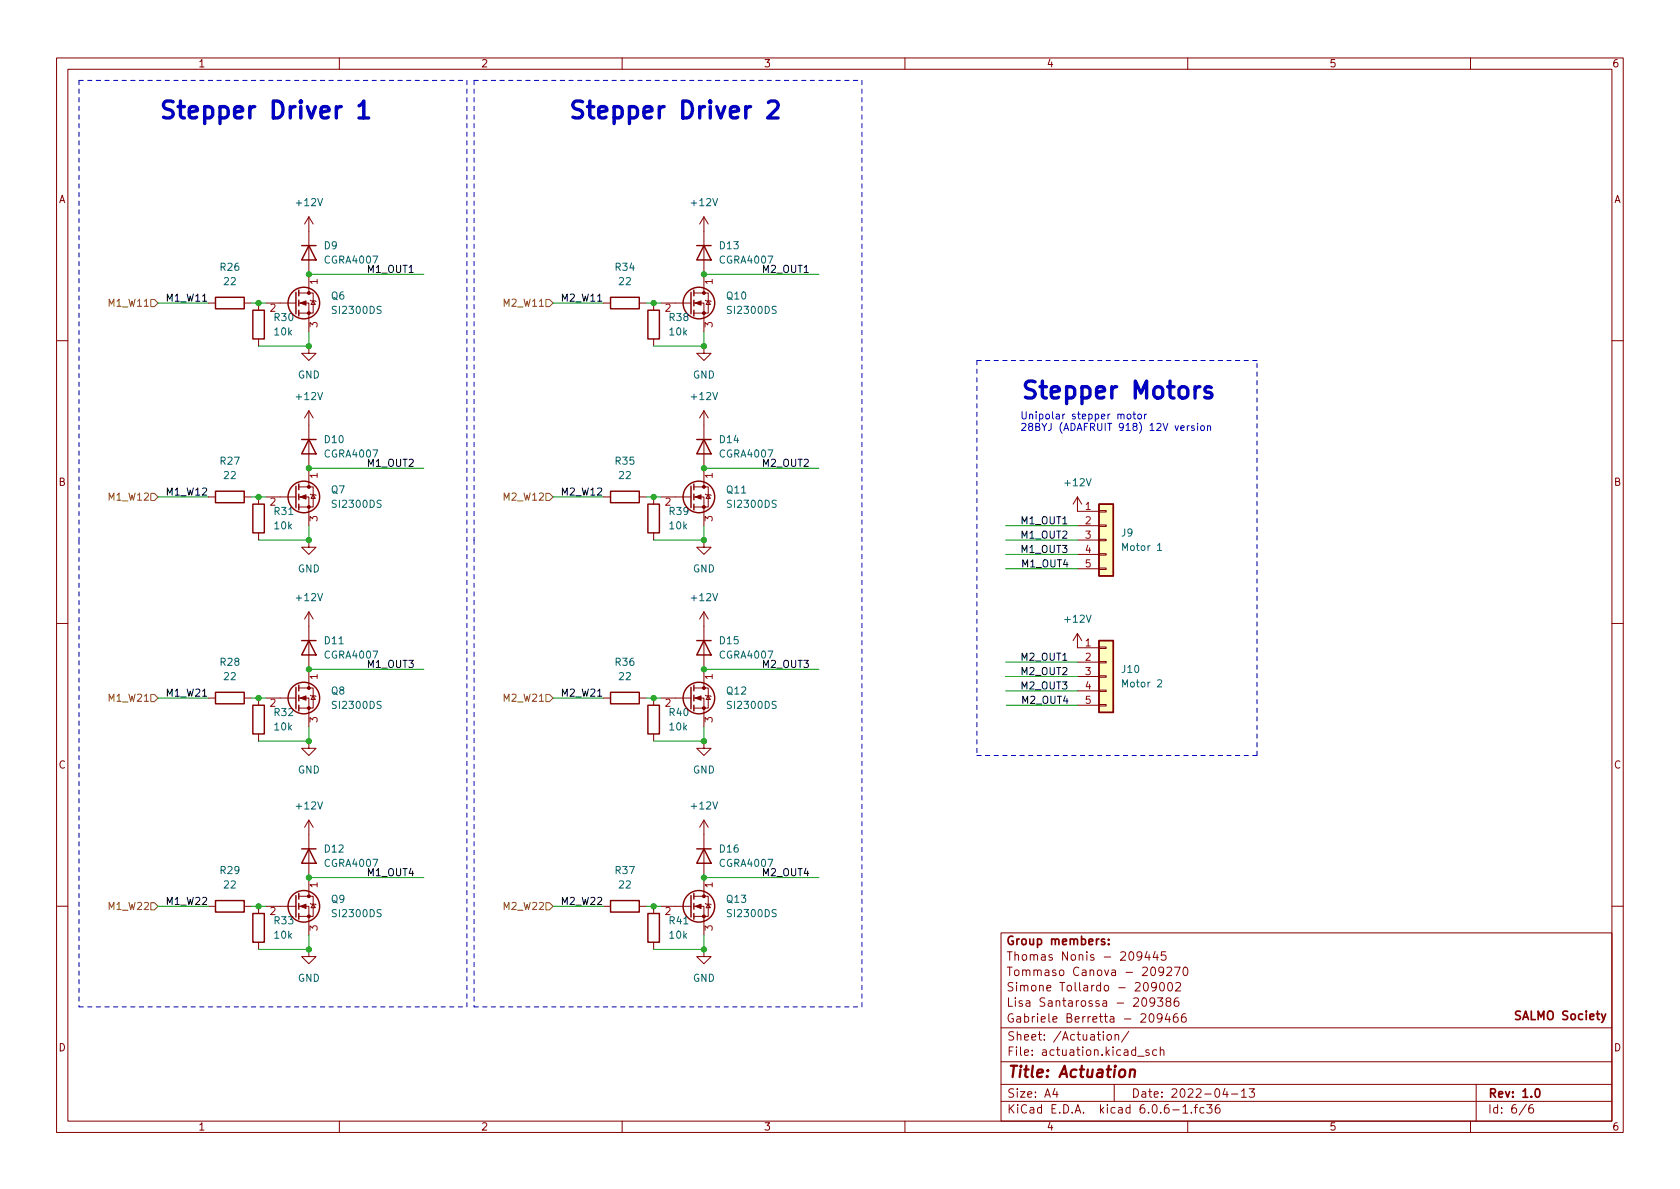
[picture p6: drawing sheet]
<svg xmlns="http://www.w3.org/2000/svg" width="297mm" height="210mm" viewBox="0 0 297 210" stroke-linecap="round" stroke-linejoin="round" font-family="sans-serif">
<g fill="none" stroke="#840000" stroke-width=".18">
<path d="M10 10.2h277v190.1h-277zM12 12.2h273v186.1h-273zM60 10.2v2M110 10.2v2M160 10.2v2M210 10.2v2M260 10.2v2M54.6 38.3v13.5M54.6 38.3l-.8 1.3M54.6 38.3l.8 1.3M124.5 38.3v13.5M124.5 38.3l-.8 1.3"/>
<path d="M124.5 38.3l.7 1.3M36.8 53.6h1.3M43.2 53.6h1.2M45.7 53.6v1.3M45.7 59.9v1.3M47 53.6h5.3M52.8 53.6h1.8v5.1M52.8 51.8h2.6v3.6h-2.6M54.9 53.1l.1 .1h.8l.1 .1M55.4 53.2l.4 .6h-.8zM106.7 53.6h1.2M113 53.6h1.3"/>
<path d="M115.6 53.6v1.3M115.6 59.9v1.3M116.8 53.6h5.4M122.7 53.6h1.8v5.1M122.7 51.8h2.5v3.6h-2.5M124.7 53.1l.1 .1h.8l.1 .1M125.2 53.2l.4 .6h-.8zM10 60.2h2M54.6 61.2v1.3h1.3l-1.3 1.2-1.3-1.2h1.3M54.6 72.6v13.5M54.6 72.6l-.8 1.3M54.6 72.6l.8 1.3"/>
<path d="M124.5 61.2v1.3h1.2l-1.2 1.2-1.3-1.2h1.3M124.5 72.6v13.5M124.5 72.6l-.8 1.3M124.5 72.6l.7 1.3M285 60.2h2M36.8 87.9h1.3M43.2 87.9h1.2M45.7 87.9v1.2M45.7 94.2v1.3M47 87.9h5.3M52.8 87.9h1.8v5.1M52.8 86.1h2.6v3.6h-2.6"/>
<path d="M54.6 95.5v1.3h1.3l-1.3 1.2-1.3-1.2h1.3M54.9 87.4l.1 .1h.8l.1 .1M55.4 87.5l.4 .6h-.8zM106.7 87.9h1.2M113 87.9h1.3M115.6 87.9v1.2M115.6 94.2v1.3M116.8 87.9h5.4M122.7 87.9h1.8v5.1M122.7 86.1h2.5v3.6h-2.5M124.5 95.5v1.3h1.2l-1.2 1.2-1.3-1.2h1.3M124.7 87.4l.1 .1h.8l.1 .1"/>
<path d="M125.2 87.5l.4 .6h-.8zM190.5 87.9v2.5h3.8M190.5 93h3.8M190.5 95.5h3.8M190.5 98h3.8M190.5 87.9l-.8 1.2M190.5 87.9l.8 1.2M194.3 97.9h1.3v.3h-1.3zM194.3 95.4h1.3v.2h-1.3zM194.3 92.8h1.3v.3h-1.3zM194.3 90.3h1.3v.2h-1.3zM10 110.2h2"/>
<path d="M54.6 108.2v13.5M54.6 108.2l-.8 1.3M54.6 108.2l.8 1.3M124.5 108.2v13.5M124.5 108.2l-.8 1.3M124.5 108.2l.7 1.3M190.5 112l-.8 1.3M190.5 112v2.5h3.8M190.5 112l.8 1.3M190.5 117.1h3.8M190.5 119.6h3.8M190.5 100.6h3.8"/>
<path d="M194.3 119.5h1.3v.3h-1.3zM194.3 117h1.3v.2h-1.3zM194.3 114.4h1.3v.3h-1.3zM194.3 100.5h1.3v.2h-1.3zM285 110.2h2M36.8 123.4h1.3M43.2 123.4h1.2M45.7 123.4v1.3M45.7 129.8v1.3M47 123.4h5.3M52.8 123.4h1.8v5.1M52.8 121.7h2.6v3.5h-2.6"/>
<path d="M54.6 131.1v1.2h1.3l-1.3 1.3-1.3-1.3h1.3M54.9 122.9l.1 .2h.8l.1 .1M55.4 123.1l.4 .6h-.8zM106.7 123.4h1.2M113 123.4h1.3M115.6 123.4v1.3M115.6 129.8v1.3M116.8 123.4h5.4M122.7 123.4h1.8v5.1M122.7 121.7h2.5v3.5h-2.5M124.5 131.1v1.2h1.2l-1.2 1.3-1.3-1.3h1.3M124.7 122.9l.1 .2h.8l.1 .1"/>
<path d="M125.2 123.1l.4 .6h-.8zM190.5 122.2h3.8M190.5 124.7h3.8M194.3 124.6h1.3v.2h-1.3zM194.3 122h1.3v.3h-1.3zM52.8 158.5h2.6v3.5h-2.6M54.6 145v13.5M54.6 145l-.8 1.3M54.6 145l.8 1.3M54.9 159.8l.1 .1h.8l.1 .1M55.4 159.9l.4 .6h-.8zM122.7 158.5h2.5v3.5h-2.5"/>
<path d="M124.5 145v13.5M124.5 145l-.8 1.3M124.5 145l.7 1.3M124.7 159.8l.1 .1h.8l.1 .1M125.2 159.9l.4 .6h-.8zM10 160.2h2M36.8 160.3h1.3M43.2 160.3h1.2M45.7 160.3v1.2M45.7 166.6v1.3M47 160.3h5.3M52.8 160.3h1.8v5"/>
<path d="M54.6 167.9v1.3h1.3l-1.3 1.2-1.3-1.2h1.3M106.7 160.3h1.2M113 160.3h1.3M115.6 160.3v1.2M115.6 166.6v1.3M116.8 160.3h5.4M122.7 160.3h1.8v5M124.5 167.9v1.3h1.2l-1.2 1.2-1.3-1.2h1.3M177 165h108v33.3h-108zM201.9 168.9l-.3 .3h-.3l-.3-.3 .2-.5 .4-.1 .2 .1a.99 .99 0 0 1-.3 1.4h-.3M202 176.6l.2-.1a.81 .81 0 0 1 .6 .6 .81 .81 0 0 1-.3 .8l-.1 .1a.81 .81 0 0 1-.4-1.4zM202.3 173.9l.2-.2a.81 .81 0 0 1 .6 .7 .81 .81 0 0 1-.3 .8h-.1a.81 .81 0 0 1-.4-1.3z"/>
<path d="M202.8 168.2l-.3 1.1h.9M203.2 168.8v1M203.3 179.4l.2-.1a.81 .81 0 0 1 .6 .6 .81 .81 0 0 1-.3 .8l-.1 .1a.81 .81 0 0 1-.4-1.4zM204.2 177.1l-.3 .3h-.3l-.3-.3 .2-.6h.4l.2 .1a.99 .99 0 0 1-.4 1.4h-.2M204.2 168.2l-.3 1.1h.9M204.5 174.4l-.3 .3h-.3l-.3-.3 .1-.6 .5-.1 .2 .2a.99 .99 0 0 1-.4 1.3h-.3M204.6 168.8v1M204.7 176.5h.9l-.5 .5 .4 .2v.6l-.2 .2h-.4l-.2-.2M205.2 173.9l.2-.2a.81 .81 0 0 1 .6 .7 .81 .81 0 0 1-.3 .8h-.2a.81 .81 0 0 1-.3-1.3zM205.5 179.9l-.3 .3h-.3l-.3-.3 .1-.6h.5l.2 .1a.99 .99 0 0 1-.4 1.4h-.3M205.7 171.7l-.2 .2h-.5l-.1-.2 .1-.6 .5-.1 .2 .2a.99 .99 0 0 1-.4 1.3h-.3M206.1 168.3h-.7l-.1 .7 .2-.1h.5l.2 .3-.1 .5-.2 .1-.6-.1"/>
<path d="M206.3 171.2l.6-.2 .2 .2 .1 .2-1 1.1h1M206.4 179.2l-.4 1.1h1M206.5 177.1l-.3-.3v-.2l.3-.1h.4l.1 .2v.3l-.7 .2-.1 .2v.4l.3 .2 .4-.1 .1-.2v-.3l-.3-.3M206.6 173.9l.2-.2a.81 .81 0 0 1 .6 .7 .81 .81 0 0 1-.3 .8h-.1a.81 .81 0 0 1-.4-1.3zM206.7 179.8v1M207.7 171h1l-.7 1.5M207.9 173.9l.6-.2 .2 .2v.3l-.9 1h.9M208.2 179.3a.59 .59 0 0 0-.7 .6v.6l.1 .2 .4 .1 .2-.2 .1-.5-.1-.2-.5-.1-.2 .3M208.3 176.5a.59 .59 0 0 0-.7 .6v.6l.1 .2 .5 .1 .2-.2 .1-.5-.2-.2-.4-.1-.3 .3M209.3 171.2l.2-.2a.81 .81 0 0 1 .6 .6 .81 .81 0 0 1-.3 .8l-.1 .1a.81 .81 0 0 1-.4-1.3zM209.6 179.3a.59 .59 0 0 0-.7 .6v.6l.1 .2 .5 .1 .2-.2v-.5l-.1-.2-.4-.1-.3 .3M285 160.2h2"/>
<path d="M60 198.3v2M110 198.3v2M160 198.3v2M177 194.8h108M177 191.8h108M177 187.8h108M177 181.8h108M186.5 192.5l-.4 1h1M186.9 193v1M195.8 183.1l.2-.2 .4 .2 .1 .5-.1 .3h-.4l-.2-.1zM197 191.8v3M197.1 183.1l.3-.2 .3 .1 .1 .9"/>
<path d="M197.1 182.9v1M199.6 182.4l-1.3 1.9M201.1 186.8h1.2M203.1 185.7l-.3-.1-.2 .2v.3l.5 .1v.4h-.5M204.5 185.7l-.4-.1-.3 .3v.4l.1 .3h.6M205.1 185.8l.3-.2 .3 .1 .1 .9M205.1 185.1v1.5M209.1 195.8l.5-.5v1.5M209.1 196.8h.9M210 198.3v2M210.6 196.7v.1M211.1 195.8h.6"/>
<path d="M211.7 195.3l-.3 .2v1.3M212.9 195.9l-.5-.1-.3 .3v.4l.2 .3h.6M213.4 195.3h.9l-.5 .6 .4 .1v.7l-.2 .1h-.4l-.2-.1M215.6 195.3a.59 .59 0 0 0-.7 .7v.5l.1 .3h.4l.2-.1 .1-.5-.1-.2-.5-.1-.2 .3M216.6 192.5l-.4 1h.9M216.9 193v1M217.7 193.5h1.2M219.5 193l.4-.5v1.5M219.5 194h.9M220.9 192.5h.9l-.5 .6 .4 .1v.7l-.2 .1h-.4l-.2-.1M260 198.3v2M261 191.8v6.5"/>
<path d="M269.9 195.3l-1.3 1.9M271 195.3a.6 .6 0 0 0-.7 .7v.5l.1 .3h.5l.2-.1 .1-.5-.2-.2-.4-.1-.3 .3"/>
</g>
<path d="M195.3 166.1l-.4-.1-.2 .3 .1 .2 .5 .1v.4h-.6M196 166.9v.1M196 166.1v.2M268.8 178.9l-.6-.1-.2 .1v.5l.7 .3 .1 .3-.3 .3-.5-.1M271.6 192.6l.2-.1a.82 .82 0 0 1 .6 .7 .82 .82 0 0 1-.3 .8h-.2a.81 .81 0 0 1-.6-.6 .81 .81 0 0 1 .3-.8z" fill="none" stroke="#840000" stroke-width=".3"/>
<path d="M199.8 189.3a.49 .49 0 0 1 .9 .1l-.1 1.1M199.9 189.1l-.2 1.4" fill="none" stroke="#840000" stroke-width=".4"/>
<g fill="none" stroke="#840000" stroke-width=".25">
<path d="M38.1 52.6h5.1v2h-5.1zM44.7 54.9h2v5h-2zM52.3 51.7v3.8M52.8 51.3v1M52.8 53.1v1M52.8 54.9v1M53.3 43.4h2.6M54.6 43.4l1.3 2.6h-2.6zM107.9 52.6h5.1v2h-5.1zM114.6 54.9h2v5h-2zM122.2 51.7v3.8M122.7 51.3v1"/>
<path d="M122.7 53.1v1M122.7 54.9v1M123.2 43.4h2.5M124.5 43.4l1.2 2.6h-2.5zM53.3 77.7h2.6M54.6 77.7l1.3 2.6h-2.6zM123.2 77.7h2.5M124.5 77.7l1.2 2.6h-2.5zM38.1 86.9h5.1v2h-5.1zM44.7 89.1h2v5.1h-2zM52.3 86v3.8M52.8 85.6v1"/>
<path d="M52.8 87.4v1M52.8 89.1v1.1M107.9 86.9h5.1v2h-5.1zM114.6 89.1h2v5.1h-2zM122.2 86v3.8M122.7 85.6v1M122.7 87.4v1M122.7 89.1v1.1M194.3 89.1h2.5v12.7h-2.5zM53.3 113.3h2.6M54.6 113.3l1.3 2.5h-2.6zM123.2 113.3h2.5"/>
<path d="M124.5 113.3l1.2 2.5h-2.5zM194.3 113.3h2.5v12.7h-2.5zM38.1 122.4h5.1v2.1h-5.1zM44.7 124.7h2v5.1h-2zM52.3 121.5v3.8M52.8 121.2v1M52.8 122.9v1M52.8 124.7v1M107.9 122.4h5.1v2.1h-5.1zM114.6 124.7h2v5.1h-2zM122.2 121.5v3.8M122.7 121.2v1"/>
<path d="M122.7 122.9v1M122.7 124.7v1M38.1 159.3h5.1v2h-5.1zM52.3 158.4v3.8M52.8 158v1M52.8 159.8v1M53.3 150.1h2.6M54.6 150.1l1.3 2.5h-2.6zM107.9 159.3h5.1v2h-5.1zM122.2 158.4v3.8M122.7 158v1M122.7 159.8v1"/>
<path d="M123.2 150.1h2.5M124.5 150.1l1.2 2.5h-2.5zM44.7 161.5h2v5.1h-2zM52.8 161.5v1.1M114.6 161.5h2v5.1h-2zM122.7 161.5v1.1"/>
<circle cx="53.7" cy="53.6" r="2.79"/>
<circle cx="123.6" cy="53.6" r="2.79"/>
<circle cx="53.7" cy="87.9" r="2.79"/>
<circle cx="123.6" cy="87.9" r="2.79"/>
<circle cx="53.7" cy="123.4" r="2.79"/>
<circle cx="123.6" cy="123.4" r="2.79"/>
<circle cx="53.7" cy="160.3" r="2.79"/>
<circle cx="123.6" cy="160.3" r="2.79"/>
</g>
<g fill="#840000" stroke="#840000" stroke-width=".18">
<path d="M122.9 53.6l1.1-.4v.8z"/>
<path d="M53.1 87.9l1-.4v.8z"/>
<path d="M53.1 160.3l1-.4v.7z"/>
<path d="M122.9 123.4l1.1-.3v.7z"/>
<path d="M122.9 87.9l1.1-.4v.8z"/>
<path d="M122.9 160.3l1.1-.4v.7z"/>
<path d="M53.1 53.6l1-.4v.8z"/>
<path d="M53.1 123.4l1-.3v.7z"/>
<circle cx="124.5" cy="55.4" r=".25"/>
<circle cx="124.5" cy="51.8" r=".25"/>
<circle cx="54.6" cy="89.7" r=".25"/>
<circle cx="54.6" cy="86.1" r=".25"/>
<circle cx="54.6" cy="162" r=".25"/>
<circle cx="54.6" cy="158.5" r=".25"/>
<circle cx="124.5" cy="125.2" r=".25"/>
<circle cx="124.5" cy="121.7" r=".25"/>
<circle cx="124.5" cy="89.7" r=".25"/>
<circle cx="124.5" cy="86.1" r=".25"/>
<circle cx="124.5" cy="162" r=".25"/>
<circle cx="124.5" cy="158.5" r=".25"/>
<circle cx="54.6" cy="55.4" r=".25"/>
<circle cx="54.6" cy="51.8" r=".25"/>
<circle cx="54.6" cy="125.2" r=".25"/>
<circle cx="54.6" cy="121.7" r=".25"/>
</g>
<g fill="#ffffc2" stroke="#ffffc2" stroke-width=".18">
<path d="M194.3 113.3h2.5v12.7h-2.5z"/>
<path d="M194.3 89.1h2.5v12.7h-2.5z"/>
</g>
<path d="M204.7 96.4l.3-.3v1.2M204.7 97.3h.7M204.7 120.3l.5-.1 .2 .4-.8 .9h.8" fill="none" stroke="#006464" stroke-width=".18"/>
<path d="M26.7 53h.6l.6 .6-.6 .6h-.6zM96.5 53h.7l.6 .6-.6 .6h-.7zM26.7 87.2h.6l.6 .7-.6 .6h-.6zM96.5 87.2h.7l.6 .7-.6 .6h-.7zM26.7 122.8h.6l.6 .6-.6 .7h-.6zM96.5 122.8h.7l.6 .6-.6 .7h-.7zM26.7 159.6h.6l.6 .7-.6 .6h-.6zM96.5 159.6h.7l.6 .7-.6 .6h-.7z" fill="none" stroke="#725600" stroke-width=".18"/>
<path d="M63.5 18.7l.5-.4 .3-.4v3M135.9 18.1l.4-.2h.7a.81 .81 0 0 1 .4 1.2l-1.7 1.8h1.9M63.5 20.9h1.7M214.2 68.5l-.8-.1-.2 .1-.2 .3 .2 .4 1 .3 .1 .3-.1 .4-.3 .2h-.6l-.3-.2" fill="none" stroke="#0000c2" stroke-width=".6"/>
<g fill="none" stroke="#0000c2" stroke-width=".18">
<path d="M199.4 73.3l.3-.1 .3 .3v.3l-.3 .3-.3-.1-.1-.2zM200.3 73.2h.5M200.5 72.8v1.1l.3 .2M201.3 73.3l.3-.1 .2 .3v.3l-.2 .3-.3-.1-.1-.2zM202.4 73.2v.9M202.7 73.2l-.3 .3M209.9 75.3v.8M210.3 75.3l-.4 .2M211.1 75.3h-.3l-.1 .2v.1l.4 .2v.3h-.4M211.7 74.9v.1M211.7 75.3v.8M212.4 75.3h.3l.3 .2v.4l-.3 .2h-.3l-.1-.2z"/>
<path d="M213.5 75.4l.2-.1h.3v.8M213.5 75.3v.8"/>
</g>
<g fill="none" stroke="#0000c2" stroke-width=".18" stroke-dasharray=".8 .8">
<path d="M14 14.2v81.3M14 14.2h68.5M82.5 14.2v163.8M83.8 14.2v81.3M83.8 14.2h68.6M152.4 14.2v163.8M172.7 63.7v69.9M172.7 63.7h49.5M14 95.5v82.5M83.8 95.5v82.5M172.7 133.6h49.5M222.2 133.6v-69.9"/>
<path d="M14 178h68.5M83.8 178h68.6"/>
</g>
<g fill="none" stroke="#009600" stroke-width=".18">
<path d="M27.9 53.6h8.9M44.4 53.6h2.6M54.6 48.5h20.3M54.6 58.7v2.5h-8.9M97.8 53.6h8.9M114.3 53.6h2.5M124.5 48.5h20.3M124.5 58.7v2.5h-8.9M27.9 87.9h8.9M44.4 87.9h2.6M54.6 93v2.5h-8.9M54.6 82.8h20.3"/>
<path d="M97.8 87.9h8.9M114.3 87.9h2.5M124.5 93v2.5h-8.9M124.5 82.8h20.3M177.8 93h12.7M177.8 95.5h12.7M177.8 98h12.7M54.6 118.4h20.3M124.5 118.4h20.3M177.8 100.6h12.7M177.8 119.6h12.7M177.8 117.1h12.7"/>
<path d="M27.9 123.4h8.9M44.4 123.4h2.6M54.6 128.5v2.6h-8.9M97.8 123.4h8.9M114.3 123.4h2.5M124.5 128.5v2.6h-8.9M177.8 122.2h12.7M177.9 124.7h12.6M54.6 155.2h20.3M124.5 155.2h20.3M27.9 160.3h8.9M44.4 160.3h2.6"/>
<path d="M54.6 165.3v2.6h-8.9M97.8 160.3h8.9M114.3 160.3h2.5M124.5 165.3v2.6h-8.9"/>
</g>
<g fill="#009600" stroke="#009600" stroke-width=".18">
<circle cx="115.6" cy="123.4" r=".46"/>
<circle cx="124.5" cy="131.1" r=".46"/>
<circle cx="124.5" cy="118.4" r=".46"/>
<circle cx="124.5" cy="167.9" r=".46"/>
<circle cx="45.7" cy="123.4" r=".46"/>
<circle cx="54.6" cy="131.1" r=".46"/>
<circle cx="45.7" cy="160.3" r=".46"/>
<circle cx="54.6" cy="118.4" r=".46"/>
<circle cx="54.6" cy="95.5" r=".46"/>
<circle cx="54.6" cy="155.2" r=".46"/>
<circle cx="54.6" cy="167.9" r=".46"/>
<circle cx="45.7" cy="87.9" r=".46"/>
<circle cx="124.5" cy="61.2" r=".46"/>
<circle cx="115.6" cy="160.3" r=".46"/>
<circle cx="124.5" cy="155.2" r=".46"/>
<circle cx="124.5" cy="95.5" r=".46"/>
<circle cx="124.5" cy="82.8" r=".46"/>
<circle cx="54.6" cy="82.8" r=".46"/>
<circle cx="54.6" cy="48.5" r=".46"/>
<circle cx="54.6" cy="61.2" r=".46"/>
<circle cx="45.7" cy="53.6" r=".46"/>
<circle cx="115.6" cy="53.6" r=".46"/>
<circle cx="124.5" cy="48.5" r=".46"/>
<circle cx="115.6" cy="87.9" r=".46"/>
</g>
<g font-size="4.2" fill="#0000c2">
<text x="27.9" y="21">Stepper Driver 1</text>
<text x="100.3" y="21">Stepper Driver 2</text>
<text x="180.3" y="70.5">Stepper Motors</text>
</g>
<text font-size="2.8" fill="#840000" x="178" y="190.6">Title: Actuation</text>
<g font-size="2.1" fill="#840000">
<text x="177.7" y="167.1">Group members:</text>
<text x="177.9" y="169.9">Thomas Nonis - 209445</text>
<text x="177.9" y="172.6">Tommaso Canova - 209270</text>
<text x="177.9" y="175.3">Simone Tollardo - 209002</text>
<text x="177.9" y="178">Lisa Santarossa - 209386</text>
<text x="177.9" y="180.8">Gabriele Berretta - 209466</text>
<text x="178" y="184">Sheet: /Actuation/</text>
<text x="268.7" y="180.4">SALMO Society</text>
<text x="178" y="186.7">File: actuation.kicad_sch</text>
<text x="178" y="196.9">KiCad E.D.A. kicad 6.0.6-1.fc36</text>
<text x="178" y="194.1">Size: A4</text>
<text x="200" y="194.1">Date: 2022-04-13</text>
<text x="263" y="194.1">Rev: 1.0</text>
<text x="263" y="196.9">Id: 6/6</text>
</g>
<g font-size="1.8" fill="#840000">
<text x="35" y="11.9">1</text>
<text x="85" y="11.9">2</text>
<text x="135" y="11.9">3</text>
<text x="185" y="11.9">4</text>
<text x="235" y="11.9">5</text>
<text x="285" y="11.9">6</text>
<text x="10.3" y="35.9">A</text>
<text x="285.3" y="35.9">A</text>
<text x="10.3" y="85.9">B</text>
<text x="285.3" y="85.9">B</text>
<text x="10.3" y="135.9">C</text>
<text x="285.3" y="135.9">C</text>
<text x="10.3" y="185.9">D</text>
<text x="285.3" y="185.9">D</text>
<text x="35" y="199.9">1</text>
<text x="85" y="199.9">2</text>
<text x="135" y="199.9">3</text>
<text x="185" y="199.9">4</text>
<text x="235" y="199.9">5</text>
<text x="285" y="199.9">6</text>
</g>
<g font-size="1.8" fill="#006464">
<text x="52.5" y="36.4">+12V</text>
<text x="122.4" y="36.4">+12V</text>
<text x="39" y="47.9">R26</text>
<text x="57.3" y="44.1">D9</text>
<text x="57.5" y="46.6">CGRA4007</text>
<text x="108.9" y="47.9">R34</text>
<text x="127.3" y="44.1">D13</text>
<text x="127.4" y="46.6">CGRA4007</text>
<text x="39.7" y="50.4">22</text>
<text x="58.6" y="53">Q6</text>
<text x="109.5" y="50.4">22</text>
<text x="128.6" y="53">Q10</text>
<text x="48.6" y="56.8">R30</text>
<text x="48.6" y="59.3">10k</text>
<text x="59" y="55.5">SI2300DS</text>
<text x="118.4" y="56.8">R38</text>
<text x="118.4" y="59.3">10k</text>
<text x="128.9" y="55.5">SI2300DS</text>
<text x="52.5" y="70.7">+12V</text>
<text x="52.6" y="66.9">GND</text>
<text x="122.4" y="70.7">+12V</text>
<text x="122.5" y="66.9">GND</text>
<text x="39" y="82.2">R27</text>
<text x="57.5" y="78.4">D10</text>
<text x="57.5" y="80.9">CGRA4007</text>
<text x="108.9" y="82.2">R35</text>
<text x="127.3" y="78.4">D14</text>
<text x="127.4" y="80.9">CGRA4007</text>
<text x="39.7" y="84.7">22</text>
<text x="58.6" y="87.2">Q7</text>
<text x="59" y="89.8">SI2300DS</text>
<text x="109.5" y="84.7">22</text>
<text x="128.6" y="87.2">Q11</text>
<text x="128.9" y="89.8">SI2300DS</text>
<text x="188.4" y="86">+12V</text>
<text x="48.6" y="91.1">R31</text>
<text x="48.6" y="93.6">10k</text>
<text x="118.4" y="91.1">R39</text>
<text x="118.4" y="93.6">10k</text>
<text x="198.3" y="94.9">J9</text>
<text x="52.6" y="101.2">GND</text>
<text x="122.5" y="101.2">GND</text>
<text x="198.7" y="97.4">Motor 1</text>
<text x="52.5" y="106.3">+12V</text>
<text x="122.4" y="106.3">+12V</text>
<text x="57.5" y="113.9">D11</text>
<text x="127.3" y="113.9">D15</text>
<text x="188.4" y="110.1">+12V</text>
<text x="39" y="117.7">R28</text>
<text x="57.5" y="116.5">CGRA4007</text>
<text x="108.9" y="117.7">R36</text>
<text x="127.4" y="116.5">CGRA4007</text>
<text x="198.4" y="119">J10</text>
<text x="39.7" y="120.3">22</text>
<text x="58.6" y="122.8">Q8</text>
<text x="59" y="125.3">SI2300DS</text>
<text x="109.5" y="120.3">22</text>
<text x="128.6" y="122.8">Q12</text>
<text x="128.9" y="125.3">SI2300DS</text>
<text x="198.7" y="121.5">Motor 2</text>
<text x="48.6" y="126.6">R32</text>
<text x="48.6" y="129.2">10k</text>
<text x="118.4" y="126.6">R40</text>
<text x="118.4" y="129.2">10k</text>
<text x="52.6" y="136.8">GND</text>
<text x="122.5" y="136.8">GND</text>
<text x="52.5" y="143.1">+12V</text>
<text x="122.4" y="143.1">+12V</text>
<text x="39" y="154.6">R29</text>
<text x="57.5" y="150.7">D12</text>
<text x="57.5" y="153.3">CGRA4007</text>
<text x="108.9" y="154.6">R37</text>
<text x="127.3" y="150.7">D16</text>
<text x="127.4" y="153.3">CGRA4007</text>
<text x="39.7" y="157.1">22</text>
<text x="58.6" y="159.6">Q9</text>
<text x="109.5" y="157.1">22</text>
<text x="128.6" y="159.6">Q13</text>
<text x="48.6" y="163.4">R33</text>
<text x="48.6" y="166">10k</text>
<text x="59" y="162.2">SI2300DS</text>
<text x="118.4" y="163.4">R41</text>
<text x="118.4" y="166">10k</text>
<text x="128.9" y="162.2">SI2300DS</text>
<text x="52.6" y="173.6">GND</text>
<text x="122.5" y="173.6">GND</text>
</g>
<g font-size="1.8" fill="#0f0f0f">
<text x="29.2" y="53.3">M1_W11</text>
<text x="64.8" y="48.2">M1_OUT1</text>
<text x="99.1" y="53.3">M2_W11</text>
<text x="134.6" y="48.2">M2_OUT1</text>
<text x="64.8" y="82.5">M1_OUT2</text>
<text x="134.6" y="82.5">M2_OUT2</text>
<text x="29.2" y="87.6">M1_W12</text>
<text x="99.1" y="87.6">M2_W12</text>
<text x="180.3" y="95.2">M1_OUT2</text>
<text x="180.3" y="92.7">M1_OUT1</text>
<text x="180.3" y="97.8">M1_OUT3</text>
<text x="180.5" y="100.3">M1_OUT4</text>
<text x="64.8" y="118.1">M1_OUT3</text>
<text x="134.6" y="118.1">M2_OUT3</text>
<text x="180.3" y="119.4">M2_OUT2</text>
<text x="180.3" y="116.8">M2_OUT1</text>
<text x="29.2" y="123.2">M1_W21</text>
<text x="99.1" y="123.2">M2_W21</text>
<text x="180.3" y="121.9">M2_OUT3</text>
<text x="180.5" y="124.4">M2_OUT4</text>
<text x="64.8" y="154.9">M1_OUT4</text>
<text x="134.6" y="154.9">M2_OUT4</text>
<text x="29.2" y="160">M1_W22</text>
<text x="99.1" y="160">M2_W22</text>
</g>
<g font-size="1.8" fill="#a90000">
<text x="56.1" y="50.3" transform="rotate(-90 56.1 50.3)">1</text>
<text x="126" y="50.3" transform="rotate(-90 126 50.3)">1</text>
<text x="47.8" y="55.1">2</text>
<text x="56.1" y="57.9" transform="rotate(-90 56.1 57.9)">3</text>
<text x="117.6" y="55.1">2</text>
<text x="126" y="57.9" transform="rotate(-90 126 57.9)">3</text>
<text x="47.8" y="89.4">2</text>
<text x="56.1" y="84.6" transform="rotate(-90 56.1 84.6)">1</text>
<text x="117.6" y="89.4">2</text>
<text x="126" y="84.6" transform="rotate(-90 126 84.6)">1</text>
<text x="56.1" y="92.2" transform="rotate(-90 56.1 92.2)">3</text>
<text x="126" y="92.2" transform="rotate(-90 126 92.2)">3</text>
<text x="191.9" y="90.2">1</text>
<text x="191.9" y="92.7">2</text>
<text x="191.9" y="95.2">3</text>
<text x="191.9" y="97.8">4</text>
<text x="191.9" y="100.3">5</text>
<text x="191.9" y="114.3">1</text>
<text x="191.9" y="116.8">2</text>
<text x="191.9" y="119.4">3</text>
<text x="47.8" y="125">2</text>
<text x="56.1" y="120.1" transform="rotate(-90 56.1 120.1)">1</text>
<text x="117.6" y="125">2</text>
<text x="126" y="120.1" transform="rotate(-90 126 120.1)">1</text>
<text x="191.9" y="121.9">4</text>
<text x="191.9" y="124.5">5</text>
<text x="56.1" y="127.7" transform="rotate(-90 56.1 127.7)">3</text>
<text x="126" y="127.7" transform="rotate(-90 126 127.7)">3</text>
<text x="47.8" y="161.8">2</text>
<text x="56.1" y="157" transform="rotate(-90 56.1 157)">1</text>
<text x="117.6" y="161.8">2</text>
<text x="126" y="157" transform="rotate(-90 126 157)">1</text>
<text x="56.1" y="164.6" transform="rotate(-90 56.1 164.6)">3</text>
<text x="126" y="164.6" transform="rotate(-90 126 164.6)">3</text>
</g>
<g font-size="1.8" fill="#725600">
<text x="19.5" y="54.2">M1_W11</text>
<text x="89.3" y="54.2">M2_W11</text>
<text x="19.5" y="88.5">M1_W12</text>
<text x="89.3" y="88.5">M2_W12</text>
<text x="19.5" y="124.1">M1_W21</text>
<text x="89.3" y="124.1">M2_W21</text>
<text x="19.5" y="160.9">M1_W22</text>
<text x="89.3" y="160.9">M2_W22</text>
</g>
<g font-size="1.8" fill="#0000c2">
<text x="180.3" y="74.1">Unipolar stepper motor</text>
<text x="180.3" y="76.2">28BYJ (ADAFRUIT 918) 12V version</text>
</g>
</svg>
